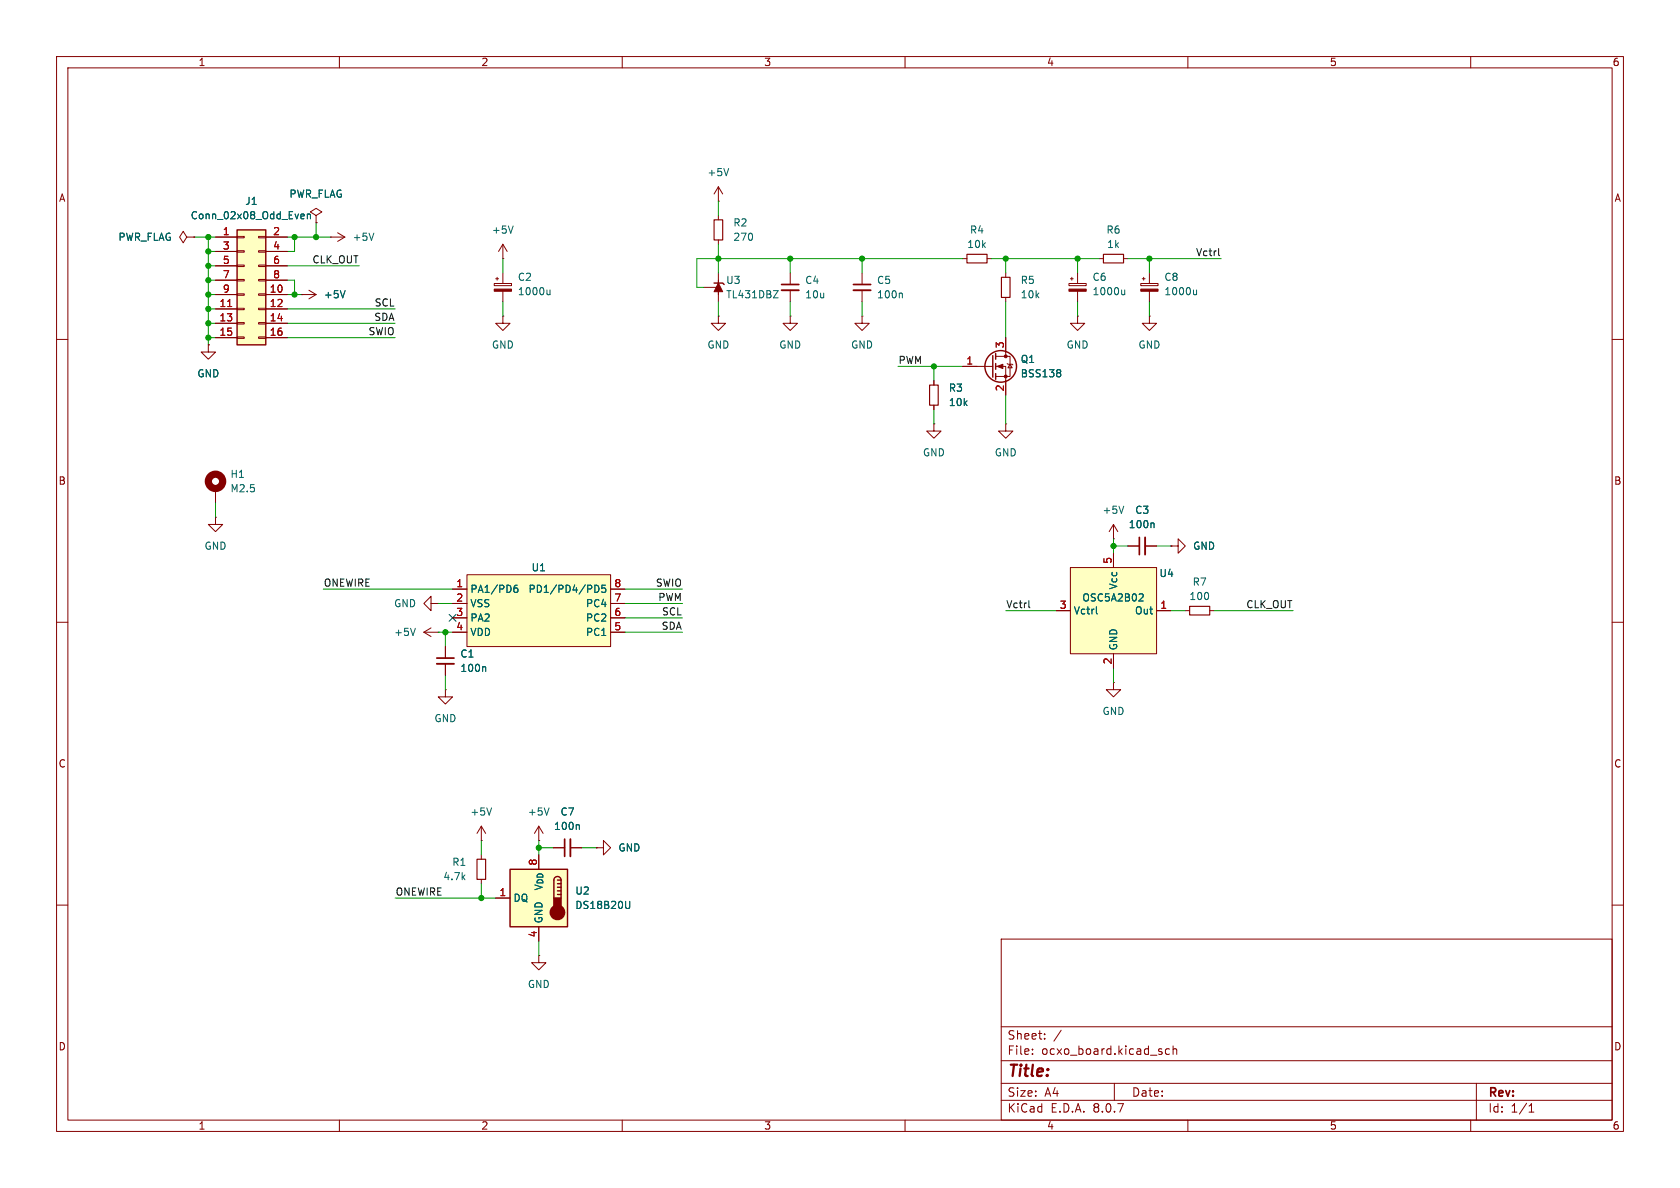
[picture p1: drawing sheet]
<svg xmlns="http://www.w3.org/2000/svg" width="297mm" height="210mm" viewBox="0 0 297 210" stroke-linecap="round" stroke-linejoin="round" font-family="sans-serif">
<g fill="none" stroke="#840000" stroke-width=".18">
<path d="M10 10h277v190h-277zM12 12h273v186h-273zM60 10v2M110 10v2M160 10v2M210 10v2M260 10v2M55.9 38.1l1-.6-1-.7-1 .7 1 .6v1.3M55.9 39.4h.1M127 38.1v.8M33 41.9l-.6-1-.7 1 .7 1 .6-1h1.3M34.3 41.9h.1"/>
<path d="M87.4 50.1h3v.4h-3zM87.6 49.3h.5M87.9 49v.5M88.9 55.9v1.3h1.3l-1.3 1.2-1.3-1.2h1.3M88.9 55.9h.1M88.9 45.7h.1M88.9 43.2l-.8 1.3M88.9 43.2v2.5M88.9 48.3v1.8M88.9 51.5v1.8M88.9 43.2l.8 1.3M124.5 50.8h2.5"/>
<path d="M127 49.5v2.6M127 55.9v1.3h1.3l-1.3 1.2-1.3-1.2h1.3M127 55.9h.1M127 42.4v.8M127 48.3v5M139.7 55.9v1.3h1.3l-1.3 1.2-1.3-1.2h1.3M139.7 55.9h.1M139.7 48.3v2M139.7 51.3v2M152.4 55.9v1.3h1.3l-1.3 1.2-1.3-1.2h1.3M152.4 55.9h.1M177.8 48.3v.7"/>
<path d="M177.8 52.6v.7M189 50.1h3v.4h-3zM189.2 49.3h.5M189.5 49v.5M190.5 48.3v1.8M190.5 51.5v1.8M194.3 45.7h.8M198.6 45.7h.8M10 60h2M36.8 61v1.2h1.3l-1.3 1.3-1.2-1.3h1.2M36.8 61h.1M165.1 74.9v1.3h1.3l-1.3 1.3-1.3-1.3h1.3"/>
<path d="M165.1 74.9h.1M177.8 74.9v1.3h1.3l-1.3 1.3-1.3-1.3h1.3M177.8 74.9h.1M285 60h2M38.1 91.4v1.3h1.3l-1.3 1.3-1.3-1.3h1.3M38.1 91.4h.1M38.1 86.4v2.5M10 110h2M74.9 111.8l1.3 .7M74.9 111.8h2.6M76.2 106.7v-1.3l-1.3 1.3 1.3 1.3v-1.3h1.3M76.2 111l-1.3 .8"/>
<path d="M77.5 111.8h.1M77.5 106.7h.1M78.7 114.3v2M78.7 117.3v2.1M209.5 108h.8M213.9 108h.7M285 110h2M78.7 121.9v1.3h1.3l-1.3 1.3-1.2-1.3h1.2M78.7 121.9h.1M196.8 120.7v1.2h1.3l-1.3 1.3-1.2-1.3h1.2M196.8 120.7h.1M105.4 149.9h1.3v-1.3l1.2 1.3-1.2 1.2v-1.2"/>
<path d="M105.4 149.9h.1M10 160h2M95.2 168.9v1.3h1.3l-1.3 1.3-1.2-1.3h1.2M95.2 168.9h.1M177 166h108v32h-108zM285 160h2M60 198v2M110 198v2M160 198v2M177 194.5h108M177 191.5h108M177 187.5h108"/>
<path d="M177 181.5h108M182.5 186.3v.1M182.5 185.5v.1M184.7 183.6v.1M184.7 182.8v.1M187.6 182.1l-1.3 2M197 191.5v3M206.7 185.5l-.4-.1-.3 .3v.4l.2 .2h.5M207.4 185.5l.2-.1 .4 .1v.9M207.4 184.9v1.5M210 198v2M260 198v2"/>
<path d="M261 191.5v6.5M270.3 196.6h.9M270.3 195.5l.4-.4v1.5"/>
</g>
<path d="M90.7 39.9l-.4 1.3M97.2 52l-.1 .1-.3-.1M97.2 51.3v.8M136.7 51.4h.9l-.9 1.2h.9M198.8 51.3v.8M198.8 52l-.1 .1-.3-.1M73.4 111.1l-.4 1.2M85.7 117.8l.2 .2v.7" fill="none" stroke="#006464" stroke-width=".18"/>
<path d="M138.2 51.3h3M77.2 117.3h3.1" fill="none" stroke="#840000" stroke-width=".33"/>
<path d="M138.2 50.3h3M77.2 116.3h3.1" fill="none" stroke="#840000" stroke-width=".3"/>
<path d="M126.2 38.9h1.6v3.5h-1.6zM177 49h1.6v3.6h-1.6zM195.1 45h3.5v1.5h-3.5zM210.3 107.2h3.6v1.5h-3.6z" fill="none" stroke="#840000" stroke-width=".2"/>
<g fill="#840000" stroke="#840000" stroke-width=".18">
<path d="M127 50l.8 1.6h-1.6z"/>
<path d="M189 51.1h3v.4h-3z"/>
<path d="M87.4 51.1h3v.4h-3z"/>
</g>
<path d="M126.2 50h1.6l.2 .3" fill="none" stroke="#840000" stroke-width=".25"/>
<circle cx="38.1" cy="85.1" r="1.27" fill="none" stroke="#840000" stroke-width="1.3"/>
<path d="M41.9 40.6h5.1v20.4h-5.1z" fill="#ffffc2"/>
<g fill="none" stroke="#840000" stroke-width=".18">
<path d="M127 35.6h.1M127 33l-.8 1.3M127 33v2.6M127 33l.8 1.3M38.1 41.9h3.8M38.1 52.1h3.8M38.1 54.6h3.8M38.1 57.2h3.8M38.1 59.7h3.8M38.1 44.5h3.8M38.1 47h3.8M38.1 49.5h3.8"/>
<path d="M41.9 59.6h1.3v.2h-1.3zM41.9 57h1.3v.3h-1.3zM41.9 54.5h1.3v.2h-1.3zM41.9 51.9h1.3v.3h-1.3zM41.9 49.4h1.3v.3h-1.3zM41.9 46.9h1.3v.2h-1.3zM41.9 44.3h1.3v.3h-1.3zM41.9 41.8h1.3v.2h-1.3zM45.7 59.6h1.3v.2h-1.3zM45.7 57h1.3v.3h-1.3zM45.7 54.5h1.3v.2h-1.3zM45.7 51.9h1.3v.3h-1.3z"/>
<path d="M45.7 49.4h1.3v.3h-1.3zM45.7 46.9h1.3v.2h-1.3zM45.7 44.3h1.3v.3h-1.3zM45.7 41.8h1.3v.2h-1.3zM47 41.9h3.8M47 52.1h3.8M47 54.6h3.8M47 57.2h3.8M47 59.7h3.8M47 44.5h3.8M47 47h3.8M47 49.5h3.8"/>
<path d="M152.4 48.3v2M152.4 51.3v2M177.8 59.7v3.3M190.5 55.9v1.3h1.3l-1.3 1.2-1.3-1.2h1.3M190.5 55.9h.1M165.1 67.3v.8M165.1 71.6v.8M170.2 64.8h5.3M176 64.8h1.8v5.1M176 63h2.6v3.5h-2.6M178.1 64.3l.1 .1h.7l.2 .1M178.6 64.4l.3 .6h-.7z"/>
<path d="M97.8 149.9h2M100.8 149.9h2.1"/>
</g>
<g fill="none" stroke="#840000" stroke-width=".25">
<path d="M41.9 40.6h5.1v20.4h-5.1zM175.5 62.9v3.8M176 62.5v1M176 64.3v1M176 66v1.1"/>
<circle cx="176.9" cy="64.8" r="2.79"/>
</g>
<path d="M40.2 54.2h.8" fill="none" stroke="#a90000" stroke-width=".18"/>
<path d="M53.4 37.8l.3 .1 .1 .2-.6 .2M53.7 38.6l-.3 .1M54.3 38l.2-.2 .3 .1 .1 .8M54.3 37.8v.9M128.8 29.8l-.4 1.3M159.3 51.8l.2 .2v.7M187.3 65.3l.2 .3-.2 .3 .2 .2v.3l-.2 .2M102.2 145.8l.2 .2v.6" fill="none" stroke="#006464" stroke-width=".18"/>
<path d="M150.9 51.3h3M100.8 148.3v3.1" fill="none" stroke="#840000" stroke-width=".33"/>
<path d="M150.9 50.3h3M99.8 148.3v3.1" fill="none" stroke="#840000" stroke-width=".3"/>
<path d="M164.3 68.1h1.6v3.5h-1.6z" fill="none" stroke="#840000" stroke-width=".2"/>
<g fill="#840000" stroke="#840000" stroke-width=".18">
<path d="M176.3 64.8l1-.4v.8z"/>
<circle cx="177.8" cy="66.5" r=".25"/>
<circle cx="177.8" cy="63" r=".25"/>
</g>
<path d="M90.2 153.7h10.1v10.1h-10.1z" fill="#ffffc2"/>
<path d="M90.2 153.7h10.1v10.1h-10.1zM98.6 158.1h.6M98.6 157.5h.6M98.6 156.8h.6M98.6 156.2h.6M98.6 155.6h.6M99.2 155.6a.64 .64 0 0 0-.6-.7 .64 .64 0 0 0-.7 .7v3.2M99.2 155.6v3.2" fill="none" stroke="#840000" stroke-width=".25"/>
<g fill="#840000" stroke="#840000" stroke-width=".25">
<path d="M97.9 158.8h1.3v1.9h-1.3z"/>
<circle cx="98.6" cy="161.3" r="1.27"/>
</g>
<g fill="none" stroke="#840000" stroke-width=".18">
<path d="M53.3 52.1h.1M53.3 52.1h2.6M54.6 51.3l1.3 .8M55.9 52.1l-1.3 .7M170.2 45.7h.7M174.5 45.7h.8M201.7 50.1h3v.4h-3zM201.9 49.3h.5M202.2 49v.5M203.2 55.9v1.3h1.3l-1.3 1.2-1.3-1.2h1.3M203.2 55.9h.1M203.2 48.3v1.8"/>
<path d="M203.2 51.5v1.8M196.8 95.3h.1M196.8 92.7l-.7 1.3M196.8 92.7v2.6M196.8 92.7l.8 1.3M207 96.5h1.3v-1.2l1.2 1.2-1.2 1.3v-1.3M207 96.5h.1M85.1 148.6h.1M85.1 146.1l-.8 1.2M85.1 146.1v2.5M85.1 151.1v.8M85.1 155.4v.8"/>
<path d="M85.1 146.1l.8 1.2M87.6 158.8h2.6M95.2 148.6h.1M95.2 146.1v2.5M95.2 146.1l-.7 1.2M95.2 146.1l.8 1.2M95.2 163.8v2.6"/>
</g>
<path d="M61 51.4l-.4 1.2M211.5 51.3v.8M211.5 52l-.1 .1-.3-.1M198.7 89.5l-.5 1.2M86.9 142.8l-.4 1.3M97.1 142.8l-.5 1.3M111.3 159.3v1.1l-.1 .1-.4 .1" fill="none" stroke="#006464" stroke-width=".18"/>
<path d="M170.9 45h3.6v1.5h-3.6zM84.3 151.9h1.6v3.5h-1.6z" fill="none" stroke="#840000" stroke-width=".2"/>
<path d="M201.7 51.1h3v.4h-3z" fill="#840000" stroke="#840000" stroke-width=".18"/>
<path d="M189.2 100.3h15.3v15.3h-15.3z" fill="#ffffc2"/>
<path d="M58.4 41.9h.1M58.4 41.9h2.6M59.7 41.1l1.3 .8M61 41.9l-1.3 .8M196.8 97.8v2.5M199.4 96.5h2M202.4 96.5h2.1M186.7 108h2.5M189.2 100.3h15.3v15.3h-15.3zM196.8 115.6v2.5M204.5 108h2.5" fill="none" stroke="#840000" stroke-width=".18"/>
<path d="M66.1 41.2l-.4 1.3M203.8 92.4l.2 .2v.7M193.8 107.3v1l.2 .2M201.9 105l.2 .2v.3l-.8 .7h.8" fill="none" stroke="#006464" stroke-width=".18"/>
<path d="M202.4 95v3" fill="none" stroke="#840000" stroke-width=".33"/>
<path d="M201.4 95v3" fill="none" stroke="#840000" stroke-width=".3"/>
<path d="M82.5 101.6h25.4v12.7h-25.4z" fill="#ffffc2"/>
<g fill="none" stroke="#840000" stroke-width=".18">
<path d="M55.9 39.4h.1M34.3 41.9h.1M38.1 41.9h3.8M38.1 52.1h3.8M38.1 54.6h3.8M38.1 57.2h3.8M38.1 59.7h3.8M38.1 44.5h3.8M38.1 47h3.8M38.1 49.5h3.8M47 41.9h3.8M47 52.1h3.8"/>
<path d="M47 54.6h3.8M47 57.2h3.8M47 59.7h3.8M47 44.5h3.8M47 47h3.8M47 49.5h3.8M53.3 52.1h.1M177.8 59.7v2.5M36.8 61h.1M165.1 67.3v.8M165.1 71.6v.8M170.2 64.8h2.5"/>
<path d="M177.8 67.3v2.6M196.8 97.8v2.5M199.4 96.5h2M202.4 96.5h2.1M207 96.5h.1M78.7 114.3v2M78.7 117.3v2.1M80 104.1h2.5M80 106.7h2.5M80 109.2h2.5M80 111.8h2.5M82.5 101.6h25.4v12.7h-25.4z"/>
<path d="M107.9 104.1h2.6M107.9 106.7h2.6M107.9 109.2h2.6M107.9 111.8h2.6M186.7 108h2.5M196.8 115.6v2.5M204.5 108h2.5M87.6 158.8h2.6M97.8 149.9h2M100.8 149.9h2.1M105.4 149.9h.1M95.2 163.8v2.6"/>
</g>
<g fill="none" stroke="#006464" stroke-width=".18">
<path d="M53.4 37.8l.3 .1 .1 .2-.6 .2M53.7 38.6l-.3 .1M54.3 38l.2-.2 .3 .1 .1 .8M54.3 37.8v.9M61 51.4l-.4 1.2M187.3 65.3l.2 .3-.2 .3 .2 .2v.3l-.2 .2M203.8 92.4l.2 .2v.7M85.7 117.8l.2 .2v.7M90.8 104.2l.3-.3h.2l.3 .3v.3l-.3 .2h-.3l-.2-.2M91.4 103.4l-.3 .1-.3 .5M105.2 103.4a.64 .64 0 0 1 .7 .7 .64 .64 0 0 1-.7 .6M107 103.4h-.6v.7l.2-.2 .4 .1 .1 .2-.1 .4-.1 .1-.5-.1"/>
<path d="M193.8 107.3v1l.2 .2M201.9 105l.2 .2v.3l-.8 .7h.8M102.2 145.8l.2 .2v.6M111.3 159.3v1.1l-.1 .1-.4 .1"/>
</g>
<path d="M215.4 43.9v1.1l.2 .2M181.9 106.2v1.1l.2 .1" fill="none" stroke="#0f0f0f" stroke-width=".18"/>
<g fill="none" stroke="#009600" stroke-width=".18">
<path d="M55.9 39.4v2.5M127 35.6v2.5M34.3 41.9h3.8M36.8 47h1.3M36.8 44.5h1.3M36.8 41.9v19.1M36.8 57.2h1.3M36.8 49.5h1.3M36.8 54.6h1.3M36.8 52.1h1.3M36.8 59.7h1.3M50.8 47h12.7"/>
<path d="M50.8 49.5h1.3v2.6M50.8 57.2h19M50.8 41.9h7.6M50.8 54.6h19M50.8 52.1h2.5M50.8 59.7h19M52.1 41.9v2.6h-1.3M88.9 45.7v2.6M88.9 53.3v2.6M127 43.2v5.1M127 53.3v2.6M139.7 45.7v2.6"/>
<path d="M139.7 53.3v2.6M152.4 45.7v2.6M152.4 53.3v2.6M170.2 45.7h-47v5.1h1.3M175.3 45.7h19M177.8 45.7v2.6M177.8 53.3v6.4M190.5 45.7v2.6M190.5 53.3v2.6M199.4 45.7h16.5M203.2 45.7v2.6M203.2 53.3v2.6"/>
<path d="M158.7 64.8h11.5M165.1 64.8v2.5M165.1 72.4v2.5M177.8 69.9v5M38.1 88.9v2.5M196.8 95.3v2.5M196.8 96.5h2.6M204.5 96.5h2.5M57.1 104.1h22.9M77.5 106.7h2.5M77.5 111.8h2.5M78.7 111.8v2.5"/>
<path d="M78.7 119.4v2.5M110.5 104.1h10.1M110.5 106.7h10.1M110.5 109.2h10.1M110.5 111.8h10.1M177.8 108h8.9M196.8 118.1v2.6M207 108h2.5M214.6 108h14M69.8 158.8h17.8M85.1 148.6v2.5M85.1 156.2v2.6"/>
<path d="M95.2 148.6v2.5M95.2 149.9h2.6M102.9 149.9h2.5M95.2 166.4v2.5"/>
</g>
<path d="M79.4 108.6l1.2 1.2M80.6 108.6l-1.2 1.2" fill="none" stroke="#000084" stroke-width=".18"/>
<path d="M40.2 54.2h.8" fill="none" stroke="#a90000" stroke-width=".18"/>
<g fill="#009600" stroke="#009600" stroke-width=".18">
<circle cx="177.8" cy="45.7" r=".46"/>
<circle cx="203.2" cy="45.7" r=".46"/>
<circle cx="196.8" cy="96.5" r=".46"/>
<circle cx="165.1" cy="64.8" r=".46"/>
<circle cx="190.5" cy="45.7" r=".46"/>
<circle cx="36.8" cy="59.7" r=".46"/>
<circle cx="36.8" cy="57.2" r=".46"/>
<circle cx="78.7" cy="111.8" r=".46"/>
<circle cx="36.8" cy="54.6" r=".46"/>
<circle cx="36.8" cy="52.1" r=".46"/>
<circle cx="36.8" cy="47" r=".46"/>
<circle cx="36.8" cy="49.5" r=".46"/>
<circle cx="36.8" cy="41.9" r=".46"/>
<circle cx="36.8" cy="44.5" r=".46"/>
<circle cx="55.9" cy="41.9" r=".46"/>
<circle cx="52.1" cy="41.9" r=".46"/>
<circle cx="152.4" cy="45.7" r=".46"/>
<circle cx="127" cy="45.7" r=".46"/>
<circle cx="139.7" cy="45.7" r=".46"/>
<circle cx="52.1" cy="52.1" r=".46"/>
<circle cx="85.1" cy="158.8" r=".46"/>
<circle cx="95.2" cy="149.9" r=".46"/>
</g>
<text font-size="2.8" fill="#840000" x="178" y="190.9">Title:</text>
<g font-size="2.1" fill="#840000">
<text x="178" y="184">Sheet:</text>
<text x="178" y="186.7">File:</text>
<text x="184.1" y="186.7">ocxo_board.kicad_sch</text>
<text x="178" y="196.9">KiCad</text>
<text x="178" y="194.1">Size:</text>
<text x="184.7" y="194.1">A4</text>
<text x="185.7" y="196.9">E.D.A.</text>
<text x="193.3" y="196.9">8.0.7</text>
<text x="200" y="194.1">Date:</text>
<text x="263" y="194.3">Rev:</text>
<text x="263" y="196.9">Id:</text>
<text x="267.1" y="196.9">1/1</text>
</g>
<g font-size="1.8" fill="#840000">
<text x="35" y="11.9">1</text>
<text x="85" y="11.9">2</text>
<text x="135" y="11.9">3</text>
<text x="185" y="11.9">4</text>
<text x="235" y="11.9">5</text>
<text x="285" y="11.9">6</text>
<text x="10.3" y="35.9">A</text>
<text x="285.3" y="35.9">A</text>
<text x="10.3" y="85.9">B</text>
<text x="285.3" y="85.9">B</text>
<text x="10.3" y="135.9">C</text>
<text x="285.3" y="135.9">C</text>
<text x="10.3" y="185.9">D</text>
<text x="285.3" y="185.9">D</text>
<text x="35" y="199.9">1</text>
<text x="85" y="199.9">2</text>
<text x="135" y="199.9">3</text>
<text x="185" y="199.9">4</text>
<text x="235" y="199.9">5</text>
<text x="285" y="199.9">6</text>
</g>
<g font-size="1.8" fill="#006464">
<text x="51.1" y="35.2">PWR_FLAG</text>
<text x="125" y="31.3">+5V</text>
<text x="33.6" y="39">Conn_02x08_Odd_Even</text>
<text x="43.3" y="36.4">J1</text>
<text x="86.9" y="41.5">+5V</text>
<text x="129.5" y="40.2">R2</text>
<text x="171.4" y="41.5">R4</text>
<text x="195.5" y="41.5">R6</text>
<text x="20.8" y="42.8">PWR_FLAG</text>
<text x="62.2" y="42.8">+5V</text>
<text x="129.5" y="42.8">270</text>
<text x="170.9" y="44">10k</text>
<text x="195.6" y="44">1k</text>
<text x="57.2" y="52.9">+5V</text>
<text x="91.4" y="49.8">C2</text>
<text x="91.4" y="52.4">1000u</text>
<text x="128.3" y="52.9">TL431DBZ</text>
<text x="128.3" y="50.4">U3</text>
<text x="142.2" y="50.4">C4</text>
<text x="142.2" y="52.9">10u</text>
<text x="154.9" y="50.4">C5</text>
<text x="154.9" y="52.9">100n</text>
<text x="180.3" y="50.4">R5</text>
<text x="180.3" y="52.9">10k</text>
<text x="193" y="49.8">C6</text>
<text x="193" y="52.4">1000u</text>
<text x="205.7" y="49.8">C8</text>
<text x="205.7" y="52.4">1000u</text>
<text x="86.9" y="61.8">GND</text>
<text x="125" y="61.8">GND</text>
<text x="137.7" y="61.8">GND</text>
<text x="150.4" y="61.8">GND</text>
<text x="180.3" y="64.4">Q1</text>
<text x="188.5" y="61.8">GND</text>
<text x="201.2" y="61.8">GND</text>
<text x="34.8" y="66.9">GND</text>
<text x="167.6" y="69.4">R3</text>
<text x="167.6" y="72">10k</text>
<text x="180.3" y="66.9">BSS138</text>
<text x="163.1" y="80.9">GND</text>
<text x="175.8" y="80.9">GND</text>
<text x="40.6" y="84.7">H1</text>
<text x="40.6" y="87.2">M2.5</text>
<text x="194.8" y="91">+5V</text>
<text x="199.4" y="93.6">100n</text>
<text x="200.6" y="91">C3</text>
<text x="36.1" y="97.4">GND</text>
<text x="93.9" y="101.2">U1</text>
<text x="210.8" y="97.4">GND</text>
<text x="69.6" y="107.5">GND</text>
<text x="83.1" y="105">PA1/PD6</text>
<text x="83.1" y="107.5">VSS</text>
<text x="93.3" y="105">PD1/PD4/PD5</text>
<text x="103.5" y="107.5">PC4</text>
<text x="191.2" y="106.5">OSC5A2B02</text>
<text x="197.7" y="104.3" transform="rotate(-90 197.7 104.3)">Vcc</text>
<text x="204.9" y="102.2">U4</text>
<text x="210.2" y="106.3">100</text>
<text x="210.7" y="103.7">R7</text>
<text x="69.6" y="112.6">+5V</text>
<text x="83.1" y="110.1">PA2</text>
<text x="83.1" y="112.6">VDD</text>
<text x="103.5" y="112.6">PC1</text>
<text x="103.5" y="110.1">PC2</text>
<text x="189.7" y="108.8">Vctrl</text>
<text x="200.6" y="108.8">Out</text>
<text x="81.3" y="116.4">C1</text>
<text x="81.3" y="119">100n</text>
<text x="197.7" y="115.1" transform="rotate(-90 197.7 115.1)">GND</text>
<text x="76.7" y="127.9">GND</text>
<text x="194.8" y="126.6">GND</text>
<text x="83.1" y="144.4">+5V</text>
<text x="93.2" y="144.4">+5V</text>
<text x="97.8" y="146.9">100n</text>
<text x="99" y="144.4">C7</text>
<text x="78.3" y="155.8">4.7k</text>
<text x="79.9" y="153.3">R1</text>
<text x="109.2" y="150.7">GND</text>
<text x="90.7" y="159.6">DQ</text>
<text x="96.1" y="157.6" transform="rotate(-90 96.1 157.6)">V_{DD}</text>
<text x="101.6" y="158.3">U2</text>
<text x="101.6" y="160.9">DS18B20U</text>
<text x="96.1" y="163.3" transform="rotate(-90 96.1 163.3)">GND</text>
<text x="93.2" y="174.9">GND</text>
</g>
<g font-size="1.8" fill="#a90000">
<text x="39.3" y="41.7">1</text>
<text x="48.2" y="41.7">2</text>
<text x="39.3" y="44.2">3</text>
<text x="39.3" y="46.7">5</text>
<text x="48.2" y="44.2">4</text>
<text x="48.2" y="46.7">6</text>
<text x="39.3" y="49.3">7</text>
<text x="39.3" y="51.8">9</text>
<text x="47.6" y="51.8">10</text>
<text x="48.2" y="49.3">8</text>
<text x="38.7" y="54.4">11</text>
<text x="38.7" y="56.9">13</text>
<text x="38.7" y="59.4">15</text>
<text x="47.6" y="54.4">12</text>
<text x="47.6" y="56.9">14</text>
<text x="47.6" y="59.4">16</text>
<text x="170.7" y="64.5">1</text>
<text x="177.5" y="61.7" transform="rotate(-90 177.5 61.7)">3</text>
<text x="177.5" y="69.3" transform="rotate(-90 177.5 69.3)">2</text>
<text x="196.6" y="99.8" transform="rotate(-90 196.6 99.8)">5</text>
<text x="80.6" y="103.9">1</text>
<text x="80.6" y="106.4">2</text>
<text x="108.5" y="106.4">7</text>
<text x="108.5" y="103.9">8</text>
<text x="187.3" y="107.7">3</text>
<text x="205" y="107.7">1</text>
<text x="80.6" y="109">3</text>
<text x="80.6" y="111.5">4</text>
<text x="108.5" y="111.5">5</text>
<text x="108.5" y="109">6</text>
<text x="196.6" y="117.5" transform="rotate(-90 196.6 117.5)">2</text>
<text x="95" y="153.1" transform="rotate(-90 95 153.1)">8</text>
<text x="88.2" y="158.5">1</text>
<text x="95" y="165.8" transform="rotate(-90 95 165.8)">4</text>
</g>
<g font-size="1.8" fill="#0f0f0f">
<text x="55.1" y="46.6">CLK_OUT</text>
<text x="211.3" y="45.4">Vctrl</text>
<text x="65.1" y="59.3">SWIO</text>
<text x="66.1" y="56.8">SDA</text>
<text x="66.1" y="54.3">SCL</text>
<text x="158.7" y="64.4">PWM</text>
<text x="57.1" y="103.8">ONEWIRE</text>
<text x="115.9" y="103.8">SWIO</text>
<text x="116.3" y="106.3">PWM</text>
<text x="177.8" y="107.6">Vctrl</text>
<text x="220.2" y="107.6">CLK_OUT</text>
<text x="116.9" y="111.4">SDA</text>
<text x="116.9" y="108.9">SCL</text>
<text x="69.8" y="158.4">ONEWIRE</text>
</g>
</svg>
